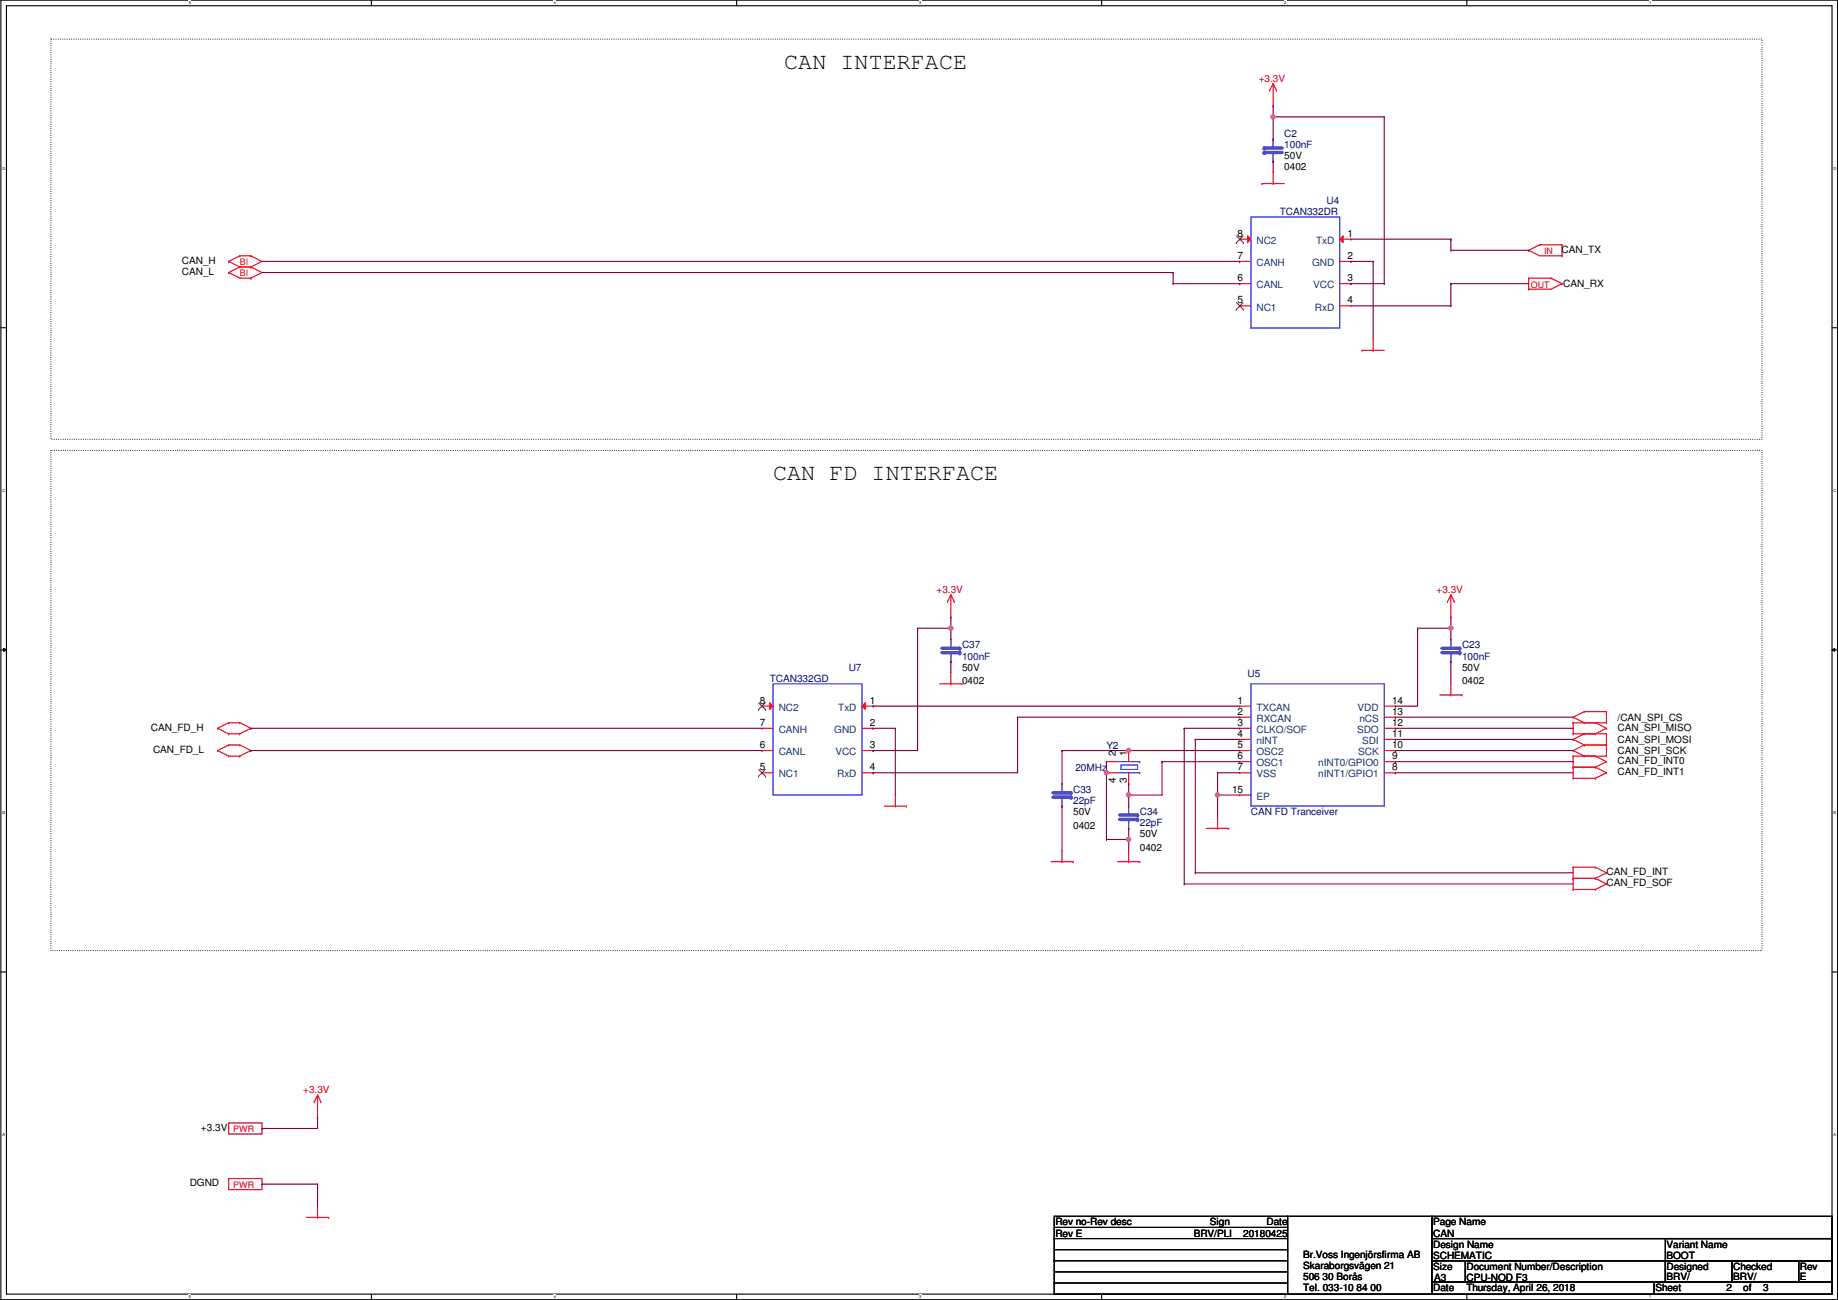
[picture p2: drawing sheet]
<svg xmlns="http://www.w3.org/2000/svg" width="420mm" height="297mm" viewBox="0 0 420 297" stroke-linecap="round" stroke-linejoin="round" font-family="sans-serif">
<path d="M.2 0h419.9v297h-419.9zM1.5 1.3h417.3v294.4h-417.3z" fill="none" stroke="#000" stroke-width=".25"/>
<g fill="#fff">
<path d="M43.2 .2h.5v1h-.5z"/>
<path d="M43.2 295.8h.5v1h-.5z"/>
</g>
<path d="M84.9 0v1.3M84.9 295.7v1.3" fill="none" stroke="#000" stroke-width=".25"/>
<g fill="#fff">
<path d="M126.6 .2h.5v1h-.5z"/>
<path d="M126.6 295.8h.5v1h-.5z"/>
</g>
<path d="M168.4 0v1.3M168.4 295.7v1.3" fill="none" stroke="#000" stroke-width=".25"/>
<g fill="#fff">
<path d="M210.1 .2h.5v1h-.5z"/>
<path d="M210.1 295.8h.5v1h-.5z"/>
</g>
<path d="M251.8 0v1.3M251.8 295.7v1.3" fill="none" stroke="#000" stroke-width=".25"/>
<g fill="#fff">
<path d="M293.5 .2h.5v1h-.5z"/>
<path d="M293.5 295.8h.5v1h-.5z"/>
</g>
<path d="M335.3 0v1.3M335.3 295.7v1.3" fill="none" stroke="#000" stroke-width=".25"/>
<g fill="#fff">
<path d="M377 .2h.5v1h-.5z"/>
<path d="M377 295.8h.5v1h-.5z"/>
<path d="M.5 38.1h.7v1h-.7z"/>
<path d="M419.1 38.1h.7v1h-.7z"/>
<path d="M.5 111.7h.7v1h-.7z"/>
<path d="M419.1 111.7h.7v1h-.7z"/>
</g>
<path d="M.2 74.9h1.3M418.8 74.9h1.3" fill="none" stroke="#000" stroke-width=".25"/>
<g fill="#fff">
<path d="M.5 185.3h.6v1h-.6z"/>
<path d="M419.1 185.3h.6v1h-.6z"/>
</g>
<path d="M.2 148.5h1.3M418.8 148.5h1.3" fill="none" stroke="#000" stroke-width=".25"/>
<path d="M.8 148.1l.7 .4-.7 .3zM418.8 148.5l.6-.4v.7z" fill="#000"/>
<path d="M.8 148.1l.7 .4-.7 .3zM418.8 148.5l.6-.4v.7z" fill="none" stroke="#000" stroke-width=".23"/>
<g fill="#fff">
<path d="M.5 258.9h.6v1h-.6z"/>
<path d="M419.1 258.9h.6v1h-.6z"/>
</g>
<g fill="none" stroke="#000" stroke-width=".25">
<path d="M.2 222.1h1.3M418.8 222.1h1.3M241 277.9h53.3v17.8h-53.3zM294.3 277.9h33.1v17.8h-33.1zM327.4 277.9h91.4v5.1h-91.4zM241 283h.1M241 288.1h.1M241 293.2h.1M241 280.5h53.3M241 283h53.3M241 285.5h53.3M241 288.1h53.3"/>
<path d="M241 290.6h53.3M241 293.2h53.3M294.3 280.5h.1M294.3 285.5h.1M294.3 290.6h.1M327.4 283h91.4v5.1h-91.4zM327.4 288.1h7.6v4.8h-7.6zM327.4 292.9h50.8v2.8h-50.8zM335 288.1h45.7v4.8h-45.7zM378.2 292.9h40.6v2.8h-40.6zM380.7 288.1h15.2v4.8h-15.2zM380.7 283h38.1v5.1h-38.1z"/>
<path d="M395.9 288.1h15.3v4.8h-15.3zM411.2 288.1h7.6v4.8h-7.6z"/>
</g>
<path d="M11.6 8.9h391.2v91.5h-391.2zM11.6 102.9h391.2v114.3h-391.2z" fill="none" stroke="#000" stroke-width=".25" stroke-dasharray="0 .5"/>
<g fill="none" stroke="#f00" stroke-width=".25">
<path d="M291 19.1h.1M291 19.1v5.1M291 19.1l-.7 1.5M291 19.1l.8 1.5M290.3 20.6h.1M291 39.4v2.6M291.8 20.6h.1M52.3 59.7h.1M52.3 59.7l2.5 1.3M54.8 58.5h.1M54.8 58.5h2.6M54.8 58.5l-2.5 1.2"/>
<path d="M57.4 58.5h.1M57.4 58.5l2.5 1.2-2.5 1.3M288.5 42h.1M288.5 42h5.1M291 42h.1M349.5 57.2h.1M349.5 57.2l2.5 1.3h5.1M352 55.9h.1M352 55.9h5.1M352 55.9l-2.5 1.3M357.1 58.5h.1M357.1 55.9h.1"/>
<path d="M357.1 55.9v2.6M52.3 62.3h.1M52.3 62.3l2.5 1.2h2.6M54.8 61h.1M54.8 61h2.6M54.8 61l-2.5 1.3M57.4 61h.1M57.4 63.5h.1M57.4 61l2.5 1.3-2.5 1.2M313.9 77.5v2.6M349.5 66.1h.1M349.5 63.5h.1"/>
<path d="M349.5 63.5h5M349.5 63.5v2.6M354.5 63.5h.1M354.5 63.5l2.6 1.3M357.1 64.8h.1M357.1 64.8l-2.6 1.3h-5M311.4 80.1h.1M311.4 80.1h5M313.9 80.1h.1M216.6 137.5h.1M217.4 135.9h.1M217.4 135.9v5.1"/>
<path d="M217.4 135.9l-.8 1.6M217.4 135.9l.7 1.6M218.1 137.5h.1M330.9 137.5h.1M331.7 135.9h.1M331.7 135.9v5.1M331.7 135.9l-.8 1.6M331.7 135.9l.7 1.6M332.4 137.5h.1M214.8 156.3h5.1M217.4 156.3h.1M217.4 153.7v2.6"/>
<path d="M219.9 156.3h.1M329.1 158.8h5.1M331.7 158.8h.1M331.7 156.3v2.5M334.2 158.8h.1M49.7 166.4h.1M49.7 171.5h.1M49.7 166.4l2.6 1.3M49.7 171.5l2.6 1.3M52.3 167.7h.1M52.3 165.1h.1M52.3 172.8h.1"/>
<path d="M52.3 170.2h.1M52.3 165.1h2.5M52.3 167.7h2.5M52.3 165.1l-2.6 1.3M52.3 170.2h2.5M52.3 172.8h2.5M52.3 170.2l-2.6 1.3M54.8 167.7h.1M54.8 165.1h.1M54.8 172.8h.1M54.8 170.2h.1M54.8 165.1l2.6 1.3"/>
<path d="M54.8 170.2l2.6 1.3M57.4 166.4h.1M57.4 171.5h.1M57.4 166.4l-2.6 1.3M57.4 171.5l-2.6 1.3M359.6 163.9h.1M359.6 167.7h.1M359.6 165.1h.1M359.6 169h.1M359.6 171.5h.1M359.6 175.3h.1M359.6 172.8h.1"/>
<path d="M359.6 177.8h.1M359.6 165.1h7.6M359.6 163.9l2.6 1.2M359.6 167.7h7.6M359.6 165.1v2.6M359.6 172.8v5M359.6 169l2.6 1.2M359.6 172.8h7.6M359.6 171.5l2.6 1.3M359.6 175.3h5.1M359.6 177.8h5.1M362.2 162.6h.1"/>
<path d="M362.2 165.1h.1M362.2 167.7h.1M362.2 170.2h.1M362.2 172.8h.1M362.2 162.6l-2.6 1.3M362.2 162.6h5M362.2 167.7l-2.6 1.3M362.2 170.2h5M362.2 170.2l-2.6 1.3M364.7 167.7h.1M364.7 165.1h.1M364.7 175.3h.1"/>
<path d="M364.7 172.8h.1M364.7 177.8h.1M364.7 165.1l2.5 1.3M364.7 172.8l2.5 1.2M364.7 175.3l2.5 1.3M367.2 162.6h.1M367.2 165.1h.1M367.2 166.4h.1M367.2 167.7h.1M367.2 170.2h.1M367.2 172.8h.1M367.2 174h.1"/>
<path d="M367.2 176.6h.1M367.2 162.6v2.5M367.2 167.7v5.1M367.2 166.4l-2.5 1.3M367.2 174l-2.5 1.3M367.2 176.6l-2.5 1.2M202.1 184.2h5.1M204.7 184.2h.1M204.7 181.7v2.5M207.2 184.2h.1M240.2 196.9h5.1M242.8 196.9h.1"/>
<path d="M242.8 194.4v2.5M245.3 196.9h.1M255.5 196.9h5.1M258 196.9h.1M258 194.4v2.5M260.6 196.9h.1M275.8 189.3h5.1M278.3 189.3h.1M278.3 186.7v2.6M280.9 189.3h.1M359.6 198.2h.1M359.6 198.2v5"/>
<path d="M359.6 198.2h5.1M364.7 198.2h.1M364.7 198.2l2.5 1.2M367.2 199.4h.1M367.2 199.4l-2.5 1.3M359.6 200.7h.1M359.6 203.2h.1M359.6 200.7h5.1M359.6 203.2h5.1M364.7 200.7h.1M364.7 203.2h.1M364.7 200.7l2.5 1.3"/>
<path d="M367.2 202h.1M367.2 202l-2.5 1.2M52.3 256.6h7.6v2.5h-7.6zM71.8 251.8h.1M72.6 250.2h.1M72.6 250.2v5.1M72.6 250.2l-.8 1.6M72.6 250.2l.8 1.6M73.4 251.8h.1M52.3 269.3h7.6v2.5h-7.6zM70.1 278.2h5M72.6 278.2h.1"/>
<path d="M72.6 275.6v2.6M75.1 278.2h.1"/>
</g>
<path d="M242.8 179.1v1.8M242.8 180.9h.1" fill="none" stroke="#00f" stroke-width=".25"/>
<path d="M240.7 182.2h4.1" fill="none" stroke="#00f" stroke-width=".76"/>
<circle cx="244.8" cy="182.2" r=".38" fill="#00f"/>
<path d="M240.7 181.1h4.1" fill="none" stroke="#00f" stroke-width=".76"/>
<circle cx="244.8" cy="181.1" r=".38" fill="#00f"/>
<path d="M286 49.6h20.3v25.4h-20.3zM242.8 182.4h.1M242.8 182.4v1.8" fill="none" stroke="#00f" stroke-width=".25"/>
<path d="M242.8 179.1h.1M242.8 184.2h.1" fill="none" stroke="#f00" stroke-width=".25"/>
<path d="M306.3 54.7l.7-.8v1.5z" fill="#f00"/>
<g fill="none" stroke="#f00" stroke-width=".25">
<path d="M283.4 59.7h.1M283.4 59.7h2.6M306.3 54.7l.7-.8v1.5zM306.3 54.7h2.5M306.3 59.7h2.5M308.8 54.7h.1M308.8 59.7h.1M283.4 69.9h.1M283.4 64.8h.1M283.4 64.8h2.6M283.4 69.9h2.6M306.3 64.8h2.5"/>
<path d="M306.3 69.9h2.5M308.8 64.8h.1M308.8 69.9h.1"/>
</g>
<path d="M282.6 70.7h.1M282.6 69.1l1.6 1.6M284.2 69.1l-1.6 1.6M284.2 70.7h.1" fill="none" stroke="#804000" stroke-width=".23"/>
<path d="M285.2 53.9l.8 .8-.8 .7z" fill="#f00"/>
<g fill="none" stroke="#f00" stroke-width=".25">
<path d="M283.4 54.7h.1M283.4 54.7h2.6M285.2 53.9l.8 .8-.8 .7zM283.4 161.3h.1M283.4 163.9h.1M283.4 166.4h.1M283.4 169h.1M283.4 171.5h.1M283.4 174h.1M283.4 176.6h.1M283.4 161.3h2.6M283.4 163.9h2.6"/>
<path d="M283.4 166.4h2.6M283.4 169h2.6M283.4 171.5h2.6M283.4 174h2.6M283.4 176.6h2.6M316.4 161.3h2.6M316.4 163.9h2.6M316.4 166.4h2.6M316.4 169h2.6M316.4 171.5h2.6M316.4 174h2.6M316.4 176.6h2.6"/>
<path d="M319 176.6h.1M319 174h.1M319 171.5h.1M319 169h.1M319 166.4h.1M319 163.9h.1M319 161.3h.1M283.4 181.7h.1M283.4 181.7h2.6"/>
</g>
<path d="M282.6 55.5h.1M282.6 53.9l1.6 1.6M284.2 53.9l-1.6 1.6M284.2 55.5h.1" fill="none" stroke="#804000" stroke-width=".23"/>
<path d="M217.4 147.9h.1M217.4 146.1v1.8M286 156.3h30.4v27.9h-30.4z" fill="none" stroke="#00f" stroke-width=".25"/>
<path d="M215.3 149.1h4.1" fill="none" stroke="#00f" stroke-width=".76"/>
<circle cx="219.4" cy="149.1" r=".38" fill="#00f"/>
<path d="M215.3 148.1h4.1" fill="none" stroke="#00f" stroke-width=".76"/>
<circle cx="219.4" cy="148.1" r=".38" fill="#00f"/>
<path d="M176.7 156.3h20.4v25.4h-20.4zM217.4 149.4h.1M217.4 149.4v1.8M255.5 174h5.1M255.5 176.6h5.1M256.2 174.8h3.8v1h-3.8zM260.6 174h.1M260.6 176.6h.1" fill="none" stroke="#00f" stroke-width=".25"/>
<path d="M217.4 146.1h.1M217.4 151.2h.1M252.9 176.6h.1M252.9 174h.1M252.9 176.6h2.6M252.9 174h2.6M258 171.5h.1M258 179.1h.1M258 171.5v2.5M258 176.6v2.5" fill="none" stroke="#f00" stroke-width=".25"/>
<path d="M197.1 161.3l.7-.7v1.5z" fill="#f00"/>
<g fill="none" stroke="#f00" stroke-width=".25">
<path d="M174.2 176.6h.1M174.2 171.5h.1M174.2 166.4h.1M174.2 166.4h2.5M174.2 171.5h2.5M174.2 176.6h2.5M197.1 161.3l.7-.7v1.5zM197.1 161.3h2.5M197.1 166.4h2.5M197.1 171.5h2.5M197.1 176.6h2.5M199.6 161.3h.1"/>
<path d="M199.6 166.4h.1M199.6 171.5h.1M199.6 176.6h.1"/>
</g>
<path d="M173.4 177.4h.1M173.4 175.8l1.6 1.6M175 175.8l-1.6 1.6M175 177.4h.1" fill="none" stroke="#804000" stroke-width=".23"/>
<path d="M176 160.6l.7 .7-.7 .8z" fill="#f00"/>
<path d="M174.2 161.3h.1M174.2 161.3h2.5M176 160.6l.7 .7-.7 .8z" fill="none" stroke="#f00" stroke-width=".25"/>
<path d="M173.4 162.1h.1M173.4 160.6l1.6 1.5M175 160.6l-1.6 1.5M175 162.1h.1" fill="none" stroke="#804000" stroke-width=".23"/>
<path d="M331.7 147.9h.1M331.7 146.1v1.8" fill="none" stroke="#00f" stroke-width=".25"/>
<path d="M329.6 149.1h4.1" fill="none" stroke="#00f" stroke-width=".76"/>
<circle cx="333.7" cy="149.1" r=".38" fill="#00f"/>
<path d="M329.6 148.1h4.1" fill="none" stroke="#00f" stroke-width=".76"/>
<circle cx="333.7" cy="148.1" r=".38" fill="#00f"/>
<path d="M291 35.1h.1M291 35.1v1.8M331.7 149.4h.1M331.7 149.4v1.8" fill="none" stroke="#00f" stroke-width=".25"/>
<path d="M331.7 146.1h.1M331.7 151.2h.1" fill="none" stroke="#f00" stroke-width=".25"/>
<path d="M289 33.8h4.1" fill="none" stroke="#00f" stroke-width=".76"/>
<circle cx="289" cy="33.8" r=".38" fill="#00f"/>
<path d="M289 34.8h4.1" fill="none" stroke="#00f" stroke-width=".76"/>
<circle cx="289" cy="34.8" r=".38" fill="#00f"/>
<path d="M291 33.6h.1M291 31.8v1.8M258 186h.1M258 184.2v1.8" fill="none" stroke="#00f" stroke-width=".25"/>
<path d="M291 36.9h.1M291 31.8h.1" fill="none" stroke="#f00" stroke-width=".25"/>
<path d="M256 187.2h4" fill="none" stroke="#00f" stroke-width=".76"/>
<circle cx="260" cy="187.2" r=".38" fill="#00f"/>
<path d="M256 186.2h4" fill="none" stroke="#00f" stroke-width=".76"/>
<circle cx="260" cy="186.2" r=".38" fill="#00f"/>
<path d="M258 187.5h.1M258 187.5v1.8" fill="none" stroke="#00f" stroke-width=".25"/>
<path d="M258 184.2h.1M258 189.3h.1" fill="none" stroke="#f00" stroke-width=".25"/>
<path d="M291 36.9h.1M291 36.9v2.5M291 26.7h25.4M316.4 26.7h.1M59.9 59.7h223.5M283.4 59.7h.1M59.9 62.3h208.3M268.2 62.3h.1" fill="none" stroke="#800040" stroke-width=".25"/>
<circle cx="291" cy="26.7" r=".49" fill="#f0f"/>
<circle cx="291" cy="26.7" r=".49" fill="none" stroke="#f0f" stroke-width=".25"/>
<g fill="none" stroke="#800040" stroke-width=".25">
<path d="M291 24.2h.1M291 31.8h.1M291 24.2v7.6M331.7 57.2h.1M331.7 57.2h17.8M331.7 64.8h.1M331.7 64.8h17.8M209.8 143.6h.1M217.4 141h.1M217.4 141v2.6h-7.6M331.7 141h.1M331.7 141v2.6"/>
<path d="M59.9 257.9h.1M72.6 255.3h.1M72.6 255.3v2.6h-12.7M59.9 270.6h.1M59.9 270.6h12.7M72.6 270.6h.1M72.6 270.6v5"/>
</g>
<circle cx="217.3" cy="143.5" r=".49" fill="#f0f"/>
<circle cx="217.3" cy="143.5" r=".49" fill="none" stroke="#f0f" stroke-width=".25"/>
<path d="M209.8 143.6h.1M209.8 143.6v27.9M217.4 143.6h.1M217.4 143.6v2.5M324.1 143.6h.1M324.1 143.6h7.6M331.7 143.6h.1M331.7 143.6v2.5" fill="none" stroke="#800040" stroke-width=".25"/>
<circle cx="331.6" cy="143.5" r=".49" fill="#f0f"/>
<circle cx="331.6" cy="143.5" r=".49" fill="none" stroke="#f0f" stroke-width=".25"/>
<g fill="none" stroke="#800040" stroke-width=".25">
<path d="M217.4 151.2h.1M217.4 151.2v2.5M324.1 143.6h.1M324.1 143.6v17.7h-5.1M331.7 151.2h.1M331.7 151.2v5.1M57.4 166.4h.1M57.4 166.4h116.8M199.6 161.3h.1M199.6 166.4h.1M199.6 161.3h83.8M199.6 166.4h5.1"/>
<path d="M204.7 166.4h.1M204.7 166.4v15.3M232.6 163.9h.1M232.6 163.9h50.8M232.6 163.9v12.7M258 171.5h.1M258 171.5h25.4M270.7 166.4h.1M270.7 166.4h12.7M270.7 166.4v35.6M273.3 169h.1M273.3 169h10.1"/>
<path d="M273.3 169v30.4M319 161.3h.1M319 163.9h.1M319 166.4h.1M319 169h.1M319 171.5h.1M319 163.9h40.6M319 166.4h40.6M319 169h40.6M319 171.5h40.6"/>
</g>
<circle cx="258" cy="171.5" r=".49" fill="#f0f"/>
<circle cx="258" cy="171.5" r=".49" fill="none" stroke="#f0f" stroke-width=".25"/>
<g fill="none" stroke="#800040" stroke-width=".25">
<path d="M57.4 171.5h.1M57.4 171.5h116.8M199.6 171.5h.1M199.6 176.6h.1M199.6 171.5h10.2M199.6 176.6h33M242.8 171.5h.1M242.8 171.5h15.2M242.8 171.5v7.6M258 179.1h.1M258 179.1v2.6M265.6 174h.1"/>
<path d="M265.6 174h17.8M265.6 174v7.7h-7.6M319 174h.1M319 176.6h.1M319 174h40.6M319 176.6h40.6M258 181.7h.1"/>
</g>
<circle cx="258" cy="181.6" r=".49" fill="#f0f"/>
<circle cx="258" cy="181.6" r=".49" fill="none" stroke="#f0f" stroke-width=".25"/>
<g fill="none" stroke="#800040" stroke-width=".25">
<path d="M278.3 176.6h.1M278.3 176.6h5.1M278.3 176.6v10.1M242.8 184.2h.1M242.8 184.2v10.2M258 181.7h.1M258 189.3h.1M258 181.7v2.5M258 189.3v2.5M273.3 199.4h.1M273.3 199.4h86.3M278.3 181.7h.1"/>
<path d="M278.3 181.7h5.1M270.7 202h.1M270.7 202h88.9"/>
</g>
<circle cx="278.3" cy="181.6" r=".49" fill="#f0f"/>
<circle cx="278.3" cy="181.6" r=".49" fill="none" stroke="#f0f" stroke-width=".25"/>
<g fill="none" stroke="#800040" stroke-width=".25">
<path d="M316.4 26.7v38.1M308.8 59.7h.1M308.8 54.7h22.9M308.8 59.7h5.1M313.9 59.7h.1M313.9 59.7v17.8M331.7 54.7h.1M331.7 54.7v2.5M268.2 64.8h.1M268.2 62.3v2.5M268.2 64.8h15.2M283.4 64.8h.1"/>
<path d="M308.8 64.8h.1M308.8 64.8h7.6M308.8 69.9h22.9M316.4 64.8h.1M331.7 69.9h.1M331.7 64.8h.1M331.7 64.8v5.1M252.9 174h.1M252.9 176.6h.1M252.9 174v17.8"/>
</g>
<circle cx="252.9" cy="176.5" r=".49" fill="#f0f"/>
<circle cx="252.9" cy="176.5" r=".49" fill="none" stroke="#f0f" stroke-width=".25"/>
<path d="M252.9 191.8h.1M252.9 191.8h5.1" fill="none" stroke="#800040" stroke-width=".25"/>
<circle cx="258" cy="191.8" r=".49" fill="#f0f"/>
<circle cx="258" cy="191.8" r=".49" fill="none" stroke="#f0f" stroke-width=".25"/>
<path d="M258 191.8h.1M258 191.8v2.6" fill="none" stroke="#800040" stroke-width=".25"/>
<circle cx="291" cy="26.7" r=".49" fill="#f0f"/>
<circle cx="291" cy="26.7" r=".49" fill="none" stroke="#f0f" stroke-width=".25"/>
<circle cx="217.3" cy="143.5" r=".49" fill="#f0f"/>
<circle cx="217.3" cy="143.5" r=".49" fill="none" stroke="#f0f" stroke-width=".25"/>
<circle cx="331.6" cy="143.5" r=".49" fill="#f0f"/>
<circle cx="331.6" cy="143.5" r=".49" fill="none" stroke="#f0f" stroke-width=".25"/>
<circle cx="258" cy="171.5" r=".49" fill="#f0f"/>
<circle cx="258" cy="171.5" r=".49" fill="none" stroke="#f0f" stroke-width=".25"/>
<circle cx="258" cy="181.6" r=".49" fill="#f0f"/>
<circle cx="258" cy="181.6" r=".49" fill="none" stroke="#f0f" stroke-width=".25"/>
<circle cx="278.3" cy="181.6" r=".49" fill="#f0f"/>
<circle cx="278.3" cy="181.6" r=".49" fill="none" stroke="#f0f" stroke-width=".25"/>
<circle cx="252.9" cy="176.5" r=".49" fill="#f0f"/>
<circle cx="252.9" cy="176.5" r=".49" fill="none" stroke="#f0f" stroke-width=".25"/>
<circle cx="258" cy="191.8" r=".49" fill="#f0f"/>
<circle cx="258" cy="191.8" r=".49" fill="none" stroke="#f0f" stroke-width=".25"/>
<g font-size="5.3">
<text x="179.3" y="15.7">CAN INTERFACE</text>
<text x="176.7" y="109.7">CAN FD INTERFACE</text>
</g>
<g font-size="2.3" fill="#f00">
<text x="287.7" y="18.6">+3.3V</text>
<text x="214.1" y="135.5">+3.3V</text>
<text x="328.4" y="135.5">+3.3V</text>
<text x="69.3" y="249.8">+3.3V</text>
</g>
<g font-size="2.3" fill="#000080">
<text x="293.6" y="31.3">C2</text>
<text x="293.6" y="33.9">100nF</text>
<text x="303.2" y="46.6">U4</text>
<text x="292.6" y="49.1">TCAN332DR</text>
<text x="219.9" y="148.2">C37</text>
<text x="334.2" y="148.2">C23</text>
<text x="176" y="155.8">TCAN332GD</text>
<text x="194" y="153.2">U7</text>
<text x="219.9" y="150.7">100nF</text>
<text x="285.2" y="154.8">U5</text>
<text x="334.2" y="150.7">100nF</text>
<text x="252.9" y="171">Y2</text>
<text x="245.8" y="176.1">20MHz</text>
<text x="245.3" y="181.2">C33</text>
<text x="245.3" y="183.7">22pF</text>
<text x="260.5" y="186.3">C34</text>
<text x="260.5" y="188.8">22pF</text>
<text x="285.9" y="186.3">CAN FD Tranceiver</text>
</g>
<g font-size="2.3">
<text x="293.6" y="36.4">50V</text>
<text x="293.6" y="38.9">0402</text>
<text x="282.9" y="59.2">7</text>
<text x="282.9" y="54.1">8</text>
<text x="308" y="54.1">1</text>
<text x="308" y="59.2">2</text>
<text x="357" y="57.7">CAN_TX</text>
<text x="41.6" y="60.3">CAN_H</text>
<text x="41.6" y="62.8">CAN_L</text>
<text x="282.9" y="64.3">6</text>
<text x="308" y="64.3">3</text>
<text x="357.3" y="65.6">CAN_RX</text>
<text x="282.9" y="69.3">5</text>
<text x="308" y="69.3">4</text>
<text x="219.9" y="153.2">50V</text>
<text x="334.2" y="153.2">50V</text>
<text x="173.7" y="160.8">8</text>
<text x="198.8" y="160.8">1</text>
<text x="219.9" y="156.3">0402</text>
<text x="282.9" y="160.8">1</text>
<text x="318.2" y="160.8">14</text>
<text x="334.2" y="156.3">0402</text>
<text x="34.5" y="167">CAN_FD_H</text>
<text x="173.7" y="165.9">7</text>
<text x="198.8" y="165.9">2</text>
<text x="282.9" y="163.3">2</text>
<text x="282.9" y="165.9">3</text>
<text x="318.2" y="165.9">12</text>
<text x="318.2" y="163.3">13</text>
<text x="369.8" y="164.7">/CAN_SPI_CS</text>
<text x="369.8" y="167">CAN_SPI_MISO</text>
<text x="35" y="172">CAN_FD_L</text>
<text x="173.7" y="170.9">6</text>
<text x="198.8" y="170.9">3</text>
<text x="255" y="172.8" transform="rotate(-90 255 172.8)">2</text>
<text x="257.6" y="172.8" transform="rotate(-90 257.6 172.8)">1</text>
<text x="282.9" y="168.4">4</text>
<text x="282.9" y="170.9">5</text>
<text x="282.9" y="173.5">6</text>
<text x="318.2" y="173.5">9</text>
<text x="318.2" y="170.9">10</text>
<text x="318.2" y="168.4">11</text>
<text x="369.8" y="169.8">CAN_SPI_MOSI</text>
<text x="369.8" y="172.3">CAN_SPI_SCK</text>
<text x="173.7" y="176">5</text>
<text x="198.8" y="176">4</text>
<text x="255" y="178.9" transform="rotate(-90 255 178.9)">4</text>
<text x="257.6" y="178.9" transform="rotate(-90 257.6 178.9)">3</text>
<text x="282.9" y="176">7</text>
<text x="318.2" y="176">8</text>
<text x="369.8" y="174.6">CAN_FD_INT0</text>
<text x="369.8" y="177.1">CAN_FD_INT1</text>
<text x="281.6" y="181.1">15</text>
<text x="245.3" y="186.3">50V</text>
<text x="245.3" y="189.3">0402</text>
<text x="260.5" y="191.3">50V</text>
<text x="260.5" y="194.4">0402</text>
<text x="367.2" y="200">CAN_FD_INT</text>
<text x="367.2" y="202.5">CAN_FD_SOF</text>
<text x="45.9" y="258.4">+3.3V</text>
<text x="43.4" y="271.1">DGND</text>
<text x="241.2" y="280">Rev no-Rev desc</text>
<text x="276.6" y="280">Sign</text>
<text x="289.5" y="280">Date</text>
<text x="327.6" y="280">Page Name</text>
<text x="241.2" y="282.5">Rev E</text>
<text x="272.9" y="282.5">BRV/PLI</text>
<text x="284.2" y="282.5">20180425</text>
<text x="297.9" y="287.4">Br.Voss Ingenjörsfirma AB</text>
<text x="327.6" y="285.1">Design Name</text>
<text x="327.6" y="282.5">CAN</text>
<text x="327.6" y="287.6">SCHEMATIC</text>
<text x="380.9" y="287.6">BOOT</text>
<text x="380.9" y="285.1">Variant Name</text>
<text x="297.9" y="289.9">Skaraborgsvägen 21</text>
<text x="297.9" y="292.4">506 30 Borås</text>
<text x="327.6" y="290.2">Size</text>
<text x="327.9" y="292.7">A3</text>
<text x="335.2" y="290.2">Document Number/Description</text>
<text x="335.2" y="292.7">CPU-NOD F3</text>
<text x="380.9" y="292.4">BRV/</text>
<text x="380.9" y="290.2">Designed</text>
<text x="396.2" y="292.4">BRV/</text>
<text x="396.2" y="290.2">Checked</text>
<text x="411.4" y="292.4">E</text>
<text x="411.4" y="290.2">Rev</text>
<text x="297.9" y="295">Tel. 033-10 84 00</text>
<text x="327.6" y="295">Date</text>
<text x="335.2" y="295">Thursday, April 26, 2018</text>
<text x="378.4" y="295">Sheet</text>
<text x="394.7" y="295">2</text>
<text x="398.5" y="295">of</text>
<text x="403" y="295">3</text>
</g>
<g font-size="2.3" fill="#004080">
<text x="287.2" y="55.7">NC2</text>
<text x="300.9" y="55.7">TxD</text>
<text x="287.2" y="65.9">CANL</text>
<text x="287.2" y="60.8">CANH</text>
<text x="299.9" y="60.8">GND</text>
<text x="300.2" y="65.9">VCC</text>
<text x="287.2" y="71">NC1</text>
<text x="300.6" y="71">RxD</text>
<text x="178" y="167.5">CANH</text>
<text x="178" y="162.4">NC2</text>
<text x="190.7" y="167.5">GND</text>
<text x="191.6" y="162.4">TxD</text>
<text x="287.2" y="162.4">TXCAN</text>
<text x="287.2" y="164.9">RXCAN</text>
<text x="287.2" y="167.5">CLKO/SOF</text>
<text x="310.2" y="167.5">SDO</text>
<text x="310.3" y="162.4">VDD</text>
<text x="310.8" y="164.9">nCS</text>
<text x="178" y="172.6">CANL</text>
<text x="191" y="172.6">VCC</text>
<text x="287.2" y="170">nINT</text>
<text x="287.2" y="172.6">OSC2</text>
<text x="310.5" y="172.6">SCK</text>
<text x="311.3" y="170">SDI</text>
<text x="178" y="177.6">NC1</text>
<text x="191.4" y="177.6">RxD</text>
<text x="287.2" y="175.1">OSC1</text>
<text x="287.2" y="177.6">VSS</text>
<text x="301.4" y="177.6">nINT1/GPIO1</text>
<text x="301.4" y="175.1">nINT0/GPIO0</text>
<text x="287.2" y="182.7">EP</text>
</g>
<g font-size="2" fill="#f00">
<text x="353" y="58.1">IN</text>
<text x="54.8" y="60.6">BI</text>
<text x="54.8" y="63.2">BI</text>
<text x="350" y="65.7">OUT</text>
<text x="53.3" y="258.7">PWR</text>
<text x="53.3" y="271.4">PWR</text>
</g>
<g font-size=".9">
<text x="43.2" y="1">5</text>
<text x="126.6" y="1">4</text>
<text x="210.1" y="1">3</text>
<text x="293.5" y="1">2</text>
<text x="377" y="1">1</text>
<text x=".5" y="38.9">D</text>
<text x="419.1" y="38.9">D</text>
<text x=".5" y="112.5">C</text>
<text x="419.1" y="112.5">C</text>
<text x=".5" y="186.1">B</text>
<text x="419.1" y="186.1">B</text>
<text x=".5" y="259.7">A</text>
<text x="419.1" y="259.7">A</text>
<text x="43.2" y="296.6">5</text>
<text x="126.6" y="296.6">4</text>
<text x="210.1" y="296.6">3</text>
<text x="293.5" y="296.6">2</text>
<text x="377" y="296.6">1</text>
</g>
</svg>
